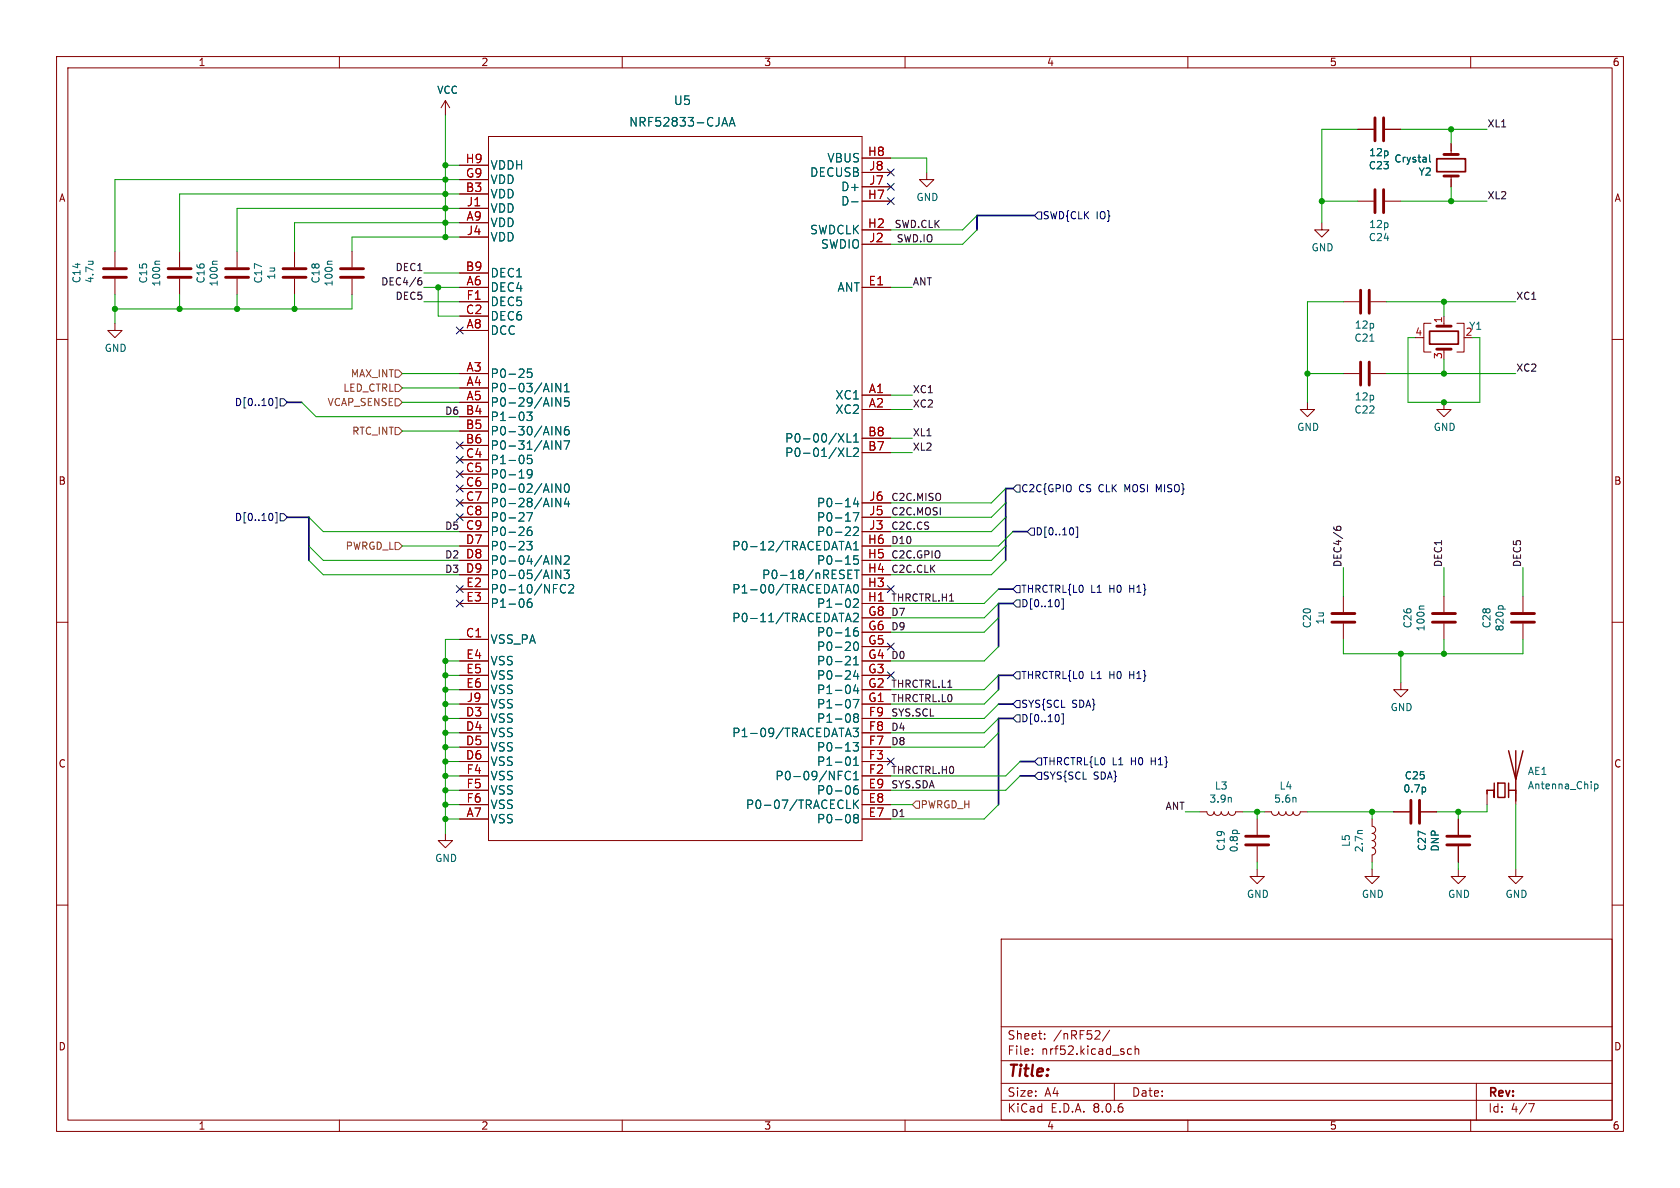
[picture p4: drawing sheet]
<svg xmlns="http://www.w3.org/2000/svg" width="297mm" height="210mm" viewBox="0 0 297 210" stroke-linecap="round" stroke-linejoin="round" font-family="sans-serif">
<g fill="none" stroke="#840000" stroke-width=".18">
<path d="M10 10h277v190h-277zM12 12h273v186h-273zM60 10v2M78.7 17.8l-.7 1.3M78.7 17.8v2.5M78.7 17.8l.8 1.3M110 10v2M160 10v2M210 10v2M260 10v2M81.3 39.4h5.1M81.3 34.3h5.1"/>
<path d="M81.3 31.8h5.1M81.3 29.2h5.1M81.3 36.8h5.1M86.4 24.1h66v124.5h-66zM152.4 35.6h5.1M152.4 27.9h5.1M152.4 33h5.1M152.4 30.5h5.1M163.8 30.5v1.3h1.3l-1.3 1.2-1.2-1.2h1.2M233.7 39.4v1.2h1.2l-1.2 1.3-1.3-1.3h1.3M240 35.6h2.8M240 22.9h2.8"/>
<path d="M244.9 35.6h2.7M244.9 22.9h2.7M256.5 25.4v1.9M256.5 31.1v1.9M10 60h2M20.3 57.2v1.2h1.3l-1.3 1.3-1.3-1.3h1.3M20.3 44.5v2.7M20.3 49.3v2.8M31.7 44.5v2.7M31.7 49.3v2.8M41.9 44.5v2.7M41.9 49.3v2.8"/>
<path d="M52.1 44.5v2.7M52.1 49.3v2.8M62.2 44.5v2.7M62.2 49.3v2.8M81.3 50.8h5.1M81.3 58.4h5.1M81.3 48.3h5.1M81.3 55.9h5.1M81.3 53.3h5.1M81.3 41.9h5.1M152.4 50.8h5.1M152.4 40.6h5.1"/>
<path d="M152.4 43.2h5.1M237.5 53.3h2.8M242.3 53.3h2.8M251.5 59.7h.2M253 57.2h-1.3v5h1.3M255.3 55.9v1.3M257.6 57.2h1.2v5h-1.2M285 60h2M81.3 66h5.1M81.3 68.6h5.1M81.3 71.1h5.1M81.3 73.7h5.1"/>
<path d="M81.3 76.2h5.1M81.3 78.7h5.1M152.4 69.9h5.1M152.4 72.4h5.1M152.4 77.5h5.1M231.1 71.1v1.3h1.3l-1.3 1.3-1.2-1.3h1.2M237.5 66h2.8M242.3 66h2.8M255.3 71.1v1.3h1.2l-1.2 1.3-1.3-1.3h1.3M255.3 61.7v.5M81.3 81.3h5.1M81.3 83.8h5.1"/>
<path d="M81.3 86.4h5.1M81.3 88.9h5.1M81.3 91.4h5.1M81.3 94h5.1M81.3 96.5h5.1M81.3 99.1h5.1M152.4 80h5.1M152.4 88.9h5.1M152.4 91.4h5.1M152.4 94h5.1M152.4 96.5h5.1M152.4 99.1h5.1"/>
<path d="M10 110h2M81.3 113h5.1M81.3 101.6h5.1M81.3 104.1h5.1M81.3 106.7h5.1M81.3 116.8h5.1M81.3 119.4h5.1M152.4 101.6h5.1M152.4 104.1h5.1M152.4 106.7h5.1M152.4 116.8h5.1M152.4 119.4h5.1"/>
<path d="M152.4 114.3h5.1M152.4 111.8h5.1M152.4 109.2h5.1M237.5 105.4v2.8M237.5 110.2v2.8M255.3 105.4v2.8M255.3 110.2v2.8M269.2 105.4v2.8M269.2 110.2v2.8M285 110h2M81.3 127h5.1M81.3 129.5h5.1"/>
<path d="M81.3 132.1h5.1M81.3 134.6h5.1M81.3 121.9h5.1M81.3 139.7h5.1M81.3 137.2h5.1M81.3 124.5h5.1M152.4 127h5.1M152.4 129.5h5.1M152.4 132.1h5.1M152.4 134.6h5.1M152.4 121.9h5.1M152.4 139.7h5.1"/>
<path d="M152.4 137.2h5.1M152.4 124.5h5.1M247.6 120.7v1.2h1.3l-1.3 1.3-1.2-1.3h1.2M262.9 139.7v2.5M268 139.7v2.5M10 160h2M78.7 147.3v1.3h1.3l-1.3 1.3-1.2-1.3h1.2M81.3 144.8h5.1M81.3 142.2h5.1M152.4 144.8h5.1M152.4 142.2h5.1M212.1 143.5h1.3a.64 .64 0 0 0 .6 .6 .64 .64 0 0 0 .6-.6 .64 .64 0 0 0 .7 .6 .64 .64 0 0 0 .6-.6 .64 .64 0 0 0 .6 .6 .64 .64 0 0 0 .7-.6 .64 .64 0 0 0 .6 .6 .64 .64 0 0 0 .6-.6h1.3"/>
<path d="M222.2 153.7v1.2h1.3l-1.3 1.3-1.2-1.3h1.2M222.2 144.8v2.8M222.2 149.6v2.8M223.5 143.5h1.3a.64 .64 0 0 0 .6 .6 .64 .64 0 0 0 .7-.6 .64 .64 0 0 0 .6 .6 .64 .64 0 0 0 .6-.6 .64 .64 0 0 0 .7 .6 .64 .64 0 0 0 .6-.6 .64 .64 0 0 0 .6 .6 .64 .64 0 0 0 .7-.6h1.2M242.6 147.3a.64 .64 0 0 1 .6 .7 .64 .64 0 0 1-.6 .6 .64 .64 0 0 1 .6 .6 .64 .64 0 0 1-.6 .7 .63 .63 0 0 1 .6 .6 .63 .63 0 0 1-.6 .6v1.3M242.6 144.8v1.3a.63 .63 0 0 1 .6 .6 .63 .63 0 0 1-.6 .6M242.6 153.7v1.2h1.2l-1.2 1.3-1.3-1.3h1.3M246.4 143.5h2.8M251.2 143.5h2.8M257.8 153.7v1.2h1.3l-1.3 1.3-1.3-1.3h1.3M257.8 144.8v2.8M257.8 149.6v2.8"/>
<path d="M268 153.7v1.2h1.2l-1.2 1.3-1.3-1.3h1.3M285 160h2M177 166h108v32h-108zM60 198v2M110 198v2M160 198v2M177 194.5h108M177 191.5h108M177 187.5h108M177 181.5h108M182.5 186.3v.1M182.5 185.5v.1"/>
<path d="M184.7 183.6v.1M184.7 182.8v.1M193.5 183.7h1M194.4 182.3v.5M196.2 182.1l-1.3 2M197 191.5v3M200 185.5l-.4-.1-.3 .3v.4l.2 .2h.5M200.7 185.5l.2-.1 .3 .1 .1 .9M200.7 184.9v1.5M210 198v2M260 198v2M261 191.5v6.5"/>
<path d="M270.2 195.1h1l-.6 1.5"/>
</g>
<g fill="none" stroke="#840000" stroke-width=".51">
<path d="M243.1 20.8v4.1M243.1 33.5v4.1M244.6 20.8v4.1M244.6 33.5v4.1M255.3 31.1h2.5M255.3 27.3h2.5M18.3 47.5h4.1M18.3 49h4.1M29.7 47.5h4.1M29.7 49h4.1M39.9 47.5h4M39.9 49h4"/>
<path d="M50 47.5h4.1M50 49h4.1M60.2 47.5h4.1M60.2 49h4.1M240.5 51.3v4.1M242.1 51.3v4.1M254 57.7h2.5M240.5 64v4.1M242.1 64v4.1M254 61.7h2.5M235.5 108.5h4M235.5 110h4"/>
<path d="M253.2 108.5h4.1M253.2 110h4.1M267.2 108.5h4.1M267.2 110h4.1M220.2 147.8h4.1M220.2 149.4h4.1M249.4 141.5v4M251 141.5v4M255.8 147.8h4M255.8 149.4h4"/>
</g>
<g fill="none" stroke="#006464" stroke-width=".18">
<path d="M127.8 21.9h.7M128.1 20.8l.5 1.5M128.9 22.3l.5-1.5 .5 1.5M129.1 21.9h.7M150.5 35.7h1.2M252.7 27.4v1.1l.2 .1M15.6 46.2h.9M16.3 46.2h.1M28.2 46.2h-.6l-.2 .2M38.4 46.2h-.7l-.1 .2M58.7 46.2h-.6l-.2 .2M94 65.2h-.7l-.1 .7 .2-.1 .5 .1 .2 .2-.1 .5-.2 .1-.6-.1"/>
<path d="M94.1 72.8l-.5 .6 .4 .2v.6l-.2 .1h-.4l-.3-.1M99.1 67.8v1.5l-.8-1.5v1.5M99.1 70.3v1.5l-.8-1.5v1.5M99.1 75.4v1.5l-.8-1.5v1.5M99.1 77.9v1.5l-.8-1.5v1.5M99.7 77.9h1l-.6 1.5M99.8 69.3h.8M99.8 68.2l.4-.4v1.5M100.5 75.4a.59 .59 0 0 0-.7 .6v.6l.1 .2 .4 .1 .3-.2v-.5l-.1-.2h-.4l-.3 .2M100.6 70.3h-.8v.7l.2-.1h.5l.1 .3v.5l-.3 .1-.5-.1M148.2 76.7l1 1.5M149.2 76.7l-1 1.5"/>
<path d="M149.8 79.2v1.5h.7M149.8 76.7v1.5h.7M150.9 79.3l.6-.1 .2 .1 .1 .3-1 1.1h1M150.9 78.2h.9M150.9 77.1l.4-.4v1.5M242.2 60.3h.7M93.1 95.7h1l-.5 .6 .4 .1v.7l-.2 .1h-.4l-.3-.1M93.3 80.5l-.1 .7 .2-.2 .5 .1 .2 .6-.3 .3-.6-.2M93.9 93.2a.59 .59 0 0 0-.7 .6v.6l.2 .2 .4 .1 .2-.2 .1-.5-.2-.2-.4-.1-.3 .3M94.1 83.6l-.3 .3h-.4l-.2-.3 .2-.5 .4-.1 .2 .1a.99 .99 0 0 1-.4 1.4h-.2M94.1 90.6l-.6 1.5M99.1 85.5v1.5l-.8-1.5v1.5"/>
<path d="M99.1 88.1v1.5l-.8-1.5v1.5M99.1 98.2v1.5l-.8-1.5v1.5M99.8 98.4l.5-.2 .3 .2v.3l-.9 1h.9M99.9 85.7l.2-.2a.81 .81 0 0 1 .6 .7 .81 .81 0 0 1-.3 .8h-.1a.81 .81 0 0 1-.4-1.3zM100.1 88l-.3 1.1h.9M100.5 88.6v1M149.5 97.2l.5-1.5 .5 1.5M149.6 96.8h.7M150.8 90.6h1l-.6 1.5M150.9 93.3l.6-.1 .2 .1 .1 .3-1 1.1h1M150.9 96.1l.4-.4v1.5M150.9 97.2h.9"/>
<path d="M151.3 88l-.4 1.1h.9M151.6 88.6v1M151.7 98.2h-.7l-.1 .8 .2-.2 .5 .1 .2 .2-.1 .5-.2 .1-.6-.1M93.6 105.9h-.1a1.01 1.01 0 0 0 0 1.5l.5-.2 .1-.5-.3-.3-.4 .1-.2 .2M99.1 100.8v1.5l-.8-1.5v1.5M99.7 100.8h.9l-.5 .6 .5 .1v.6l-.3 .2h-.4l-.2-.2M100 103.5a.6 .6 0 0 0-.8 0 .6 .6 0 0 0-.1 .7 .56 .56 0 0 0 .2 .6 .56 .56 0 0 0 .7-.1M100.6 103.5l.5-.2 .2 .2 .1 .3-.9 1h.9M149.5 109.9l.5-1.5 .5 1.5M149.5 104.8l.5-1.5 .5 1.5M149.6 109.5h.7M149.6 104.4h.7"/>
<path d="M149.9 101.5h.5M150.2 116.1l.1 .2v.4l-.9 .8h.9M150.6 100.8h-.7v1.5h.7M150.9 106l.6-.1 .2 .1 .1 .3-1 1.1h1M150.9 108.5l.6-.1 .2 .1 .1 .3-1 1.1h1M150.9 116.5l.4-.5v1.5M150.9 117.5h.9M151 103.5l.3-.2a.81 .81 0 0 1 .5 .7 .81 .81 0 0 1-.3 .8h-.1a.81 .81 0 0 1-.4-1.3zM151 113.6l.3-.1a.81 .81 0 0 1 .5 .6 .81 .81 0 0 1-.3 .8l-.1 .1a.81 .81 0 0 1-.4-1.4zM151 100.8h.9M151.3 118.5l-.4 1.1h.9M151.5 100.8v1.5"/>
<path d="M151.6 110.9a.59 .59 0 0 0-.7 .7v.6l.1 .2h.5l.2-.1 .1-.5-.2-.2-.4-.1-.3 .3M151.6 119.1v1M251.8 107.1h-.7l-.2 .2M264.9 107.3l.2-.2h.4l.2 .2M149.5 130.2l.5-1.5 .5 1.5M149.6 129.8h.7M149.9 136.3a.78 .78 0 0 0-.5 .9 .78 .78 0 0 0 .6 .6l.3-.1M150 136.3l.3 .2M150.2 133.9l.1 .5-.1 .8M150.8 128.7h1l-.5 .6 .4 .1v.7l-.2 .1h-.5l-.2-.1M150.8 131.3h1l-.5 .5 .4 .2v.6l-.2 .2h-.5l-.2-.2M150.8 123.6h1l-.6 1.5"/>
<path d="M150.9 134.2l.4-.4v1.5M150.9 136.8l.4-.5v1.5M150.9 137.8h.9M150.9 135.3h.9M151.2 126.8l-.3-.3 .3-.3 .4 .1 .2 .2-.3 .3M151.2 126.8l-.3 .3v.3l.3 .3 .4-.1 .2-.2-.1-.4-.2-.2M151.2 126.8h.3M151.3 121l-.4 1.1h.9M151.6 138.9a.59 .59 0 0 0-.7 .6v.6l.1 .2 .5 .1 .2-.2 .1-.5-.2-.2h-.4l-.3 .2M151.6 121.6v1M252 139.3v.6M281.9 138.6v1.3"/>
<path d="M281.9 138.7l.4-.1 .2 .2-.1 .6h-.5M149.7 142.9h.7M150.9 141.4v1.5M151.1 142.1l.7 .8M151.2 144.6l-.3-.3 .3-.3h.4l.2 .3-.3 .3M151.2 144.6l-.3 .3v.3l.3 .3 .4-.1 .2-.2-.1-.4-.2-.2M151.2 144.6h.3M151.8 141.4l-.9 .9M217.6 141l.1 .8M218 146.8h.6M229.1 141v.8M240.9 146.8l-.8 .1"/>
</g>
<path d="M264.2 138.4v2.6v-1.3h-1.3v.6M264.8 138.4h1.3v2.6h-1.3zM266.7 132.7l1.3 5.1 1.2-5.1M266.7 139.7h1.3M266.7 138.4v2.6M268 132.7v8.9" fill="none" stroke="#840000" stroke-width=".25"/>
<path d="M254 28.1h5.1v2.3h-5.1zM252.7 58.5h5.1v2.3h-5.1z" fill="none" stroke="#840000" stroke-width=".3"/>
<path d="M69.8 75.6h.7l.6 .6-.6 .6h-.7zM69.8 65.4h.7l.6 .6-.6 .7h-.7zM69.8 67.9h.7l.6 .7-.6 .6h-.7zM69.8 70.5h.7l.6 .6-.6 .7h-.7zM69.8 95.9h.7l.6 .6-.6 .7h-.7zM161.9 141.6h.7v1.3h-.7l-.6-.7z" fill="none" stroke="#725600" stroke-width=".18"/>
<g fill="none" stroke="#000084" stroke-width=".18">
<path d="M156.9 29.9l1.2 1.2M156.9 35l1.2 1.2M156.9 32.4l1.2 1.2M158.1 29.9l-1.2 1.2M158.1 35l-1.2 1.2M158.1 32.4l-1.2 1.2M183.5 37.5h.6v1.2h-.6l-.6-.6zM80.7 57.8l1.2 1.2M81.9 57.8l-1.2 1.2M48.1 70.6l.1 .3-.1 .7M48.7 70.3h.3v1.8h-.3M49.5 70.5h.7l.6 .6-.6 .7h-.7z"/>
<path d="M80.7 78.1l1.2 1.2M81.9 78.1l-1.2 1.2M48.1 90.9l.1 .3-.1 .7M48.7 90.6h.3v1.8h-.3M49.5 90.8h.7l.6 .6-.6 .7h-.7zM80.7 85.8l1.2 1.2M80.7 80.7l1.2 1.2M80.7 83.2l1.2 1.2M80.7 88.3l1.2 1.2M80.7 90.8l1.2 1.2M81.9 85.8l-1.2 1.2M81.9 80.7l-1.2 1.2"/>
<path d="M81.9 83.2l-1.2 1.2M81.9 88.3l-1.2 1.2M81.9 90.8l-1.2 1.2M179.7 85.7h.6v1.3h-.6l-.6-.6zM182.2 93.3h.7v1.3h-.7l-.6-.6zM189.7 93.4l.1 .4-.1 .6M190.2 93.2h.3v1.8h-.3M80.7 106.1l1.2 1.2M80.7 103.5l1.2 1.2M81.9 106.1l-1.2 1.2M81.9 103.5l-1.2 1.2M156.9 118.8l1.2 1.2"/>
<path d="M156.9 113.7l1.2 1.2M156.9 103.5l1.2 1.2M158.1 118.8l-1.2 1.2M158.1 113.7l-1.2 1.2M158.1 103.5l-1.2 1.2M179.7 103.5h.6v1.3h-.6l-.6-.7zM179.7 118.7h.6v1.3h-.6l-.6-.6zM179.7 106h.6v1.3h-.6l-.6-.6zM187.1 106.1l.2 .4-.2 .6M188 105.9v1.8h-.3M156.9 134l1.2 1.2M158.1 134l-1.2 1.2"/>
<path d="M179.7 126.4h.6v1.2h-.6l-.6-.6zM179.7 123.8h.6v1.3h-.6l-.6-.6zM183.5 134h.6v1.3h-.6l-.6-.7zM183.5 136.5h.6v1.3h-.6l-.6-.6zM187.1 126.4l.2 .4-.2 .7M188 126.2v1.8h-.3"/>
</g>
<path d="M74 49.7l.3-.1 .3 .2-.1 .5h-.5M74.5 49.1l-.4 .1-.2 .2M235.8 93.2l.1 .3 .2 .2M236.3 93.6v-.3l.2-.3 .5 .2v.4" fill="none" stroke="#0f0f0f" stroke-width=".18"/>
<path d="M182.9 38.1h-10.2v2.5M50.8 71.1h2.5M50.8 91.4h3.8v7.7M179.1 94h2.5M179.1 86.4h-1.3v12.7M176.5 104.1h2.6M179.1 106.7h-2.6v7.6M179.1 119.4h-2.6v2.5M176.5 124.5h2.6M179.1 127h-2.6v15.2M180.3 137.2h2.6M180.3 134.6h2.6" fill="none" stroke="#000084" stroke-width=".3"/>
<g fill="none" stroke="#009600" stroke-width=".18">
<path d="M78.7 29.2h2.6M78.7 20.3v21.6M81.3 31.8h-61v12.7M81.3 34.3h-49.6v10.2M81.3 36.8h-39.4v7.7M81.3 39.4h-29.2v5.1M157.5 27.9h6.3v2.6M172.7 38.1l-2.5 2.5h-12.7M233.7 35.6h6.3M240 22.9h-6.3v16.5M247.6 35.6h15.3M247.6 22.9h15.3"/>
<path d="M256.5 22.9v2.5M256.5 33v2.6M20.3 52.1v5.1M31.7 52.1v2.5M41.9 52.1v2.5M52.1 52.1v2.5M62.2 52.1v2.5h-41.9M74.9 50.8h6.4M74.9 53.3h6.4M74.9 48.3h6.4M77.5 50.8v5.1h3.8M81.3 41.9h-19.1v2.6"/>
<path d="M157.5 50.8h3.8M172.7 40.6l-2.5 2.6h-12.7M237.5 53.3h-6.4v17.8M245.1 53.3h22.9M250.2 59.7h-1.3v11.4h12.7v-11.4h-1.3M255.3 53.3v2.6M53.3 71.1l2.6 2.6h25.4M71.1 76.2h10.2M71.1 71.1h10.2M71.1 66h10.2M71.1 68.6h10.2M157.5 77.5h3.8"/>
<path d="M157.5 72.4h3.8M157.5 69.9h3.8M231.1 66h6.4M245.1 66h22.9M255.3 63.5v2.5M54.6 99.1l2.5 2.5h24.2M54.6 91.4l2.5 2.6h24.2M54.6 96.5l2.5 2.6h24.2M71.1 96.5h10.2M157.5 80h3.8M177.8 88.9l-2.5 2.5h-17.8M177.8 99.1l-2.5 2.5h-17.8"/>
<path d="M177.8 91.4l-2.5 2.6h-17.8M177.8 96.5l-2.5 2.6h-17.8M177.8 86.4l-2.5 2.5h-17.8M179.1 94l-2.6 2.5h-19M78.7 119.4h2.6M78.7 116.8h2.6M81.3 113h-2.6v34.3M176.5 119.4l-2.5 2.5h-16.5M176.5 109.2l-2.5 2.6h-16.5M176.5 114.3l-2.5 2.5h-16.5M176.5 106.7l-2.5 2.5h-16.5M176.5 104.1l-2.5 2.6h-16.5"/>
<path d="M237.5 113v2.6h31.7v-2.6M237.5 100.3v5.1M247.6 115.6v5.1M255.3 100.3v5.1M255.3 113v2.6M269.2 100.3v5.1M78.7 134.6h2.6M78.7 137.2h2.6M78.7 132.1h2.6M78.7 121.9h2.6M78.7 139.7h2.6M78.7 124.5h2.6"/>
<path d="M78.7 127h2.6M78.7 129.5h2.6M176.5 129.5l-2.5 2.6h-16.5M176.5 121.9l-2.5 2.6h-16.5M176.5 124.5l-2.5 2.5h-16.5M176.5 127l-2.5 2.5h-16.5M180.3 134.6l-2.5 2.6h-20.3M180.3 137.2l-2.5 2.5h-20.3M78.7 144.8h2.6M78.7 142.2h2.6M157.5 142.2h3.8M176.5 142.2l-2.5 2.6h-16.5"/>
<path d="M209.5 143.5h2.6M219.7 143.5h3.8M222.2 143.5v1.3M222.2 152.4v1.3M231.1 143.5h15.3M242.6 143.5v1.3M242.6 152.4v1.3M257.8 143.5v1.3M257.8 152.4v1.3M262.9 142.2v1.3h-8.9M268 142.2v11.5"/>
</g>
<g fill="#009600" stroke="#009600" stroke-width=".18">
<circle cx="233.7" cy="35.6" r=".46"/>
<circle cx="231.1" cy="66" r=".46"/>
<circle cx="255.3" cy="71.1" r=".46"/>
<circle cx="255.3" cy="66" r=".46"/>
<circle cx="256.5" cy="35.6" r=".46"/>
<circle cx="255.3" cy="53.3" r=".46"/>
<circle cx="256.5" cy="22.9" r=".46"/>
<circle cx="242.6" cy="143.5" r=".46"/>
<circle cx="247.6" cy="115.6" r=".46"/>
<circle cx="255.3" cy="115.6" r=".46"/>
<circle cx="257.8" cy="143.5" r=".46"/>
<circle cx="222.2" cy="143.5" r=".46"/>
<circle cx="78.7" cy="36.8" r=".46"/>
<circle cx="78.7" cy="39.4" r=".46"/>
<circle cx="78.7" cy="41.9" r=".46"/>
<circle cx="77.5" cy="50.8" r=".46"/>
<circle cx="78.7" cy="132.1" r=".46"/>
<circle cx="78.7" cy="129.5" r=".46"/>
<circle cx="78.7" cy="29.2" r=".46"/>
<circle cx="78.7" cy="31.8" r=".46"/>
<circle cx="78.7" cy="34.3" r=".46"/>
<circle cx="78.7" cy="134.6" r=".46"/>
<circle cx="78.7" cy="137.2" r=".46"/>
<circle cx="78.7" cy="144.8" r=".46"/>
<circle cx="78.7" cy="142.2" r=".46"/>
<circle cx="78.7" cy="139.7" r=".46"/>
<circle cx="78.7" cy="127" r=".46"/>
<circle cx="31.7" cy="54.6" r=".46"/>
<circle cx="41.9" cy="54.6" r=".46"/>
<circle cx="20.3" cy="54.6" r=".46"/>
<circle cx="52.1" cy="54.6" r=".46"/>
<circle cx="78.7" cy="116.8" r=".46"/>
<circle cx="78.7" cy="121.9" r=".46"/>
<circle cx="78.7" cy="124.5" r=".46"/>
<circle cx="78.7" cy="119.4" r=".46"/>
</g>
<text font-size="2.8" fill="#840000" x="178" y="190.9">Title:</text>
<g font-size="2.1" fill="#006464">
<text x="111.1" y="22.6">NRF52833-CJAA</text>
<text x="119" y="18.8">U5</text>
<text x="146.2" y="28.9">VBUS</text>
<text x="86.6" y="35.3">VDD</text>
<text x="86.6" y="32.7">VDD</text>
<text x="86.6" y="30.2">VDDH</text>
<text x="143.1" y="31.5">DECUSB</text>
<text x="148.6" y="34">D+</text>
<text x="86.6" y="40.3">VDD</text>
<text x="86.6" y="37.8">VDD</text>
<text x="143.1" y="41.6">SWDCLK</text>
<text x="148.6" y="36.5">D-</text>
<text x="86.6" y="42.9">VDD</text>
<text x="145.1" y="44.2">SWDIO</text>
<text x="86.6" y="51.8">DEC4</text>
<text x="86.6" y="49.2">DEC1</text>
<text x="148" y="51.8">ANT</text>
<text x="86.6" y="59.4">DCC</text>
<text x="86.6" y="56.9">DEC6</text>
<text x="86.6" y="54.3">DEC5</text>
<text x="86.6" y="67">P0-25</text>
<text x="86.6" y="69.6">P0-03/AIN1</text>
<text x="147.6" y="70.8">XC1</text>
<text x="86.6" y="72.1">P0-29/AIN5</text>
<text x="86.6" y="74.6">P1-03</text>
<text x="86.6" y="77.2">P0-30/AIN6</text>
<text x="147.6" y="73.4">XC2</text>
<text x="86.6" y="79.7">P0-31/AIN7</text>
<text x="86.6" y="82.3">P1-05</text>
<text x="138.7" y="81">P0-01/XL2</text>
<text x="138.7" y="78.4">P0-00/XL1</text>
<text x="86.6" y="84.8">P0-19</text>
<text x="86.6" y="87.3">P0-02/AIN0</text>
<text x="86.6" y="89.9">P0-28/AIN4</text>
<text x="144.4" y="89.9">P0-14</text>
<text x="86.6" y="92.4">P0-27</text>
<text x="86.6" y="95">P0-26</text>
<text x="144.4" y="95">P0-22</text>
<text x="144.4" y="92.4">P0-17</text>
<text x="86.6" y="97.5">P0-23</text>
<text x="86.6" y="100">P0-04/AIN2</text>
<text x="129.4" y="97.5">P0-12/TRACEDATA1</text>
<text x="144.4" y="100">P0-15</text>
<text x="86.6" y="102.6">P0-05/AIN3</text>
<text x="86.6" y="105.1">P0-10/NFC2</text>
<text x="86.6" y="107.7">P1-06</text>
<text x="129.4" y="105.1">P1-00/TRACEDATA0</text>
<text x="134.6" y="102.6">P0-18/nRESET</text>
<text x="144.4" y="107.7">P1-02</text>
<text x="129.4" y="110.2">P0-11/TRACEDATA2</text>
<text x="144.4" y="112.7">P0-16</text>
<text x="86.6" y="114">VSS_PA</text>
<text x="86.6" y="117.8">VSS</text>
<text x="144.4" y="117.8">P0-21</text>
<text x="144.4" y="115.3">P0-20</text>
<text x="86.6" y="120.4">VSS</text>
<text x="86.6" y="122.9">VSS</text>
<text x="86.6" y="125.4">VSS</text>
<text x="144.4" y="125.4">P1-07</text>
<text x="144.4" y="122.9">P1-04</text>
<text x="144.4" y="120.4">P0-24</text>
<text x="86.6" y="128">VSS</text>
<text x="86.6" y="130.5">VSS</text>
<text x="129.4" y="130.5">P1-09/TRACEDATA3</text>
<text x="144.4" y="128">P1-08</text>
<text x="86.6" y="133.1">VSS</text>
<text x="86.6" y="135.6">VSS</text>
<text x="144.4" y="135.6">P1-01</text>
<text x="144.4" y="133.1">P0-13</text>
<text x="86.6" y="138.1">VSS</text>
<text x="86.6" y="140.7">VSS</text>
<text x="86.6" y="143.2">VSS</text>
<text x="131.8" y="143.2">P0-07/TRACECLK</text>
<text x="137" y="138.1">P0-09/NFC1</text>
<text x="144.4" y="140.7">P0-06</text>
<text x="86.6" y="145.8">VSS</text>
<text x="144.4" y="145.8">P0-08</text>
</g>
<g font-size="2.1" fill="#a90000">
<text x="82.2" y="29">H9</text>
<text x="153.4" y="27.7">H8</text>
<text x="82.3" y="34">B3</text>
<text x="82.3" y="31.5">G9</text>
<text x="153.4" y="35.3">H7</text>
<text x="153.6" y="32.8">J7</text>
<text x="153.6" y="30.2">J8</text>
<text x="82.4" y="39.1">A9</text>
<text x="82.5" y="36.6">J1</text>
<text x="82.5" y="41.7">J4</text>
<text x="153.4" y="40.4">H2</text>
<text x="153.6" y="42.9">J2</text>
<text x="82.3" y="48">B9</text>
<text x="82.4" y="50.5">A6</text>
<text x="82.4" y="53.1">F1</text>
<text x="153.5" y="50.5">E1</text>
<text x="82.3" y="55.6">C2</text>
<text x="82.4" y="58.2">A8</text>
<text x="82.4" y="65.8">A3</text>
<text x="82.4" y="68.3">A4</text>
<text x="82.4" y="70.9">A5</text>
<text x="153.5" y="69.6">A1</text>
<text x="82.3" y="73.4">B4</text>
<text x="82.3" y="75.9">B5</text>
<text x="153.4" y="77.2">B8</text>
<text x="153.5" y="72.1">A2</text>
<text x="82.3" y="78.5">B6</text>
<text x="82.3" y="81">C4</text>
<text x="82.3" y="83.6">C5</text>
<text x="153.4" y="79.8">B7</text>
<text x="82.3" y="86.1">C6</text>
<text x="82.3" y="88.6">C7</text>
<text x="153.6" y="88.6">J6</text>
<text x="82.3" y="91.2">C8</text>
<text x="82.3" y="93.7">C9</text>
<text x="153.6" y="93.7">J3</text>
<text x="153.6" y="91.2">J5</text>
<text x="82.3" y="96.3">D7</text>
<text x="82.3" y="98.8">D8</text>
<text x="82.3" y="101.3">D9</text>
<text x="153.4" y="101.3">H4</text>
<text x="153.4" y="98.8">H5</text>
<text x="153.4" y="96.3">H6</text>
<text x="82.3" y="103.9">E2</text>
<text x="82.3" y="106.4">E3</text>
<text x="153.4" y="106.4">H1</text>
<text x="153.4" y="103.9">H3</text>
<text x="82.3" y="112.8">C1</text>
<text x="153.4" y="111.5">G6</text>
<text x="153.4" y="109">G8</text>
<text x="82.3" y="116.6">E4</text>
<text x="82.3" y="119.1">E5</text>
<text x="153.4" y="119.1">G3</text>
<text x="153.4" y="116.6">G4</text>
<text x="153.4" y="114">G5</text>
<text x="82.3" y="121.7">E6</text>
<text x="82.5" y="124.2">J9</text>
<text x="153.4" y="124.2">G1</text>
<text x="153.4" y="121.7">G2</text>
<text x="82.3" y="126.7">D3</text>
<text x="82.3" y="129.3">D4</text>
<text x="82.3" y="131.8">D5</text>
<text x="153.5" y="131.8">F7</text>
<text x="153.5" y="129.3">F8</text>
<text x="153.5" y="126.7">F9</text>
<text x="82.3" y="134.4">D6</text>
<text x="82.4" y="136.9">F4</text>
<text x="153.5" y="136.9">F2</text>
<text x="153.5" y="134.4">F3</text>
<text x="82.4" y="139.4">F5</text>
<text x="82.4" y="142">F6</text>
<text x="153.5" y="142">E8</text>
<text x="153.5" y="139.4">E9</text>
<text x="82.4" y="144.5">A7</text>
<text x="153.5" y="144.5">E7</text>
</g>
<g font-size="2.1" fill="#840000">
<text x="178" y="184">Sheet:</text>
<text x="186.2" y="184">/nRF52/</text>
<text x="178" y="186.7">File:</text>
<text x="184.1" y="186.7">nrf52.kicad_sch</text>
<text x="178" y="196.9">KiCad</text>
<text x="178" y="194.1">Size:</text>
<text x="184.7" y="194.1">A4</text>
<text x="185.7" y="196.9">E.D.A.</text>
<text x="193.3" y="196.9">8.0.6</text>
<text x="200" y="194.1">Date:</text>
<text x="263" y="194.3">Rev:</text>
<text x="263" y="196.9">Id:</text>
<text x="267.1" y="196.9">4/7</text>
</g>
<g font-size="1.8" fill="#840000">
<text x="35" y="11.9">1</text>
<text x="85" y="11.9">2</text>
<text x="135" y="11.9">3</text>
<text x="185" y="11.9">4</text>
<text x="235" y="11.9">5</text>
<text x="285" y="11.9">6</text>
<text x="10.3" y="35.9">A</text>
<text x="285.3" y="35.9">A</text>
<text x="10.3" y="85.9">B</text>
<text x="285.3" y="85.9">B</text>
<text x="10.3" y="135.9">C</text>
<text x="285.3" y="135.9">C</text>
<text x="10.3" y="185.9">D</text>
<text x="285.3" y="185.9">D</text>
<text x="35" y="199.9">1</text>
<text x="85" y="199.9">2</text>
<text x="135" y="199.9">3</text>
<text x="185" y="199.9">4</text>
<text x="235" y="199.9">5</text>
<text x="285" y="199.9">6</text>
</g>
<g font-size="1.8" fill="#006464">
<text x="77.2" y="16.8">VCC</text>
<text x="242" y="27.8">12p</text>
<text x="246.4" y="28.9">Crystal</text>
<text x="161.9" y="35.7">GND</text>
<text x="241.9" y="30.1">C23</text>
<text x="250.7" y="31.2">Y2</text>
<text x="242" y="40.5">12p</text>
<text x="231.8" y="44.6">GND</text>
<text x="241.9" y="42.8">C24</text>
<text x="14.4" y="50.2" transform="rotate(-90 14.4 50.2)">C14</text>
<text x="16.7" y="50.2" transform="rotate(-90 16.7 50.2)">4.7u</text>
<text x="26.2" y="50.2" transform="rotate(-90 26.2 50.2)">C15</text>
<text x="28.5" y="50.8" transform="rotate(-90 28.5 50.8)">100n</text>
<text x="36.4" y="50.2" transform="rotate(-90 36.4 50.2)">C16</text>
<text x="38.7" y="50.8" transform="rotate(-90 38.7 50.8)">100n</text>
<text x="46.5" y="50.2" transform="rotate(-90 46.5 50.2)">C17</text>
<text x="48.8" y="49.5" transform="rotate(-90 48.8 49.5)">1u</text>
<text x="56.7" y="50.2" transform="rotate(-90 56.7 50.2)">C18</text>
<text x="59" y="50.8" transform="rotate(-90 59 50.8)">100n</text>
<text x="239.4" y="58.3">12p</text>
<text x="259" y="59.4">2</text>
<text x="259.6" y="58.5">Y1</text>
<text x="18.4" y="62.4">GND</text>
<text x="239.4" y="60.6">C21</text>
<text x="239.4" y="71">12p</text>
<text x="229.2" y="76.4">GND</text>
<text x="239.4" y="73.3">C22</text>
<text x="253.4" y="76.4">GND</text>
<text x="232" y="111.2" transform="rotate(-90 232 111.2)">C20</text>
<text x="234.3" y="110.5" transform="rotate(-90 234.3 110.5)">1u</text>
<text x="249.7" y="111.2" transform="rotate(-90 249.7 111.2)">C26</text>
<text x="252" y="111.7" transform="rotate(-90 252 111.7)">100n</text>
<text x="263.7" y="111.2" transform="rotate(-90 263.7 111.2)">C28</text>
<text x="266" y="111.7" transform="rotate(-90 266 111.7)">820p</text>
<text x="245.7" y="125.9">GND</text>
<text x="248.2" y="138">C25</text>
<text x="270" y="137.2">AE1</text>
<text x="213.7" y="142.1">3.9n</text>
<text x="214.7" y="139.8">L3</text>
<text x="225.1" y="142.1">5.6n</text>
<text x="226.1" y="139.8">L4</text>
<text x="248" y="140.3">0.7p</text>
<text x="270" y="139.7">Antenna_Chip</text>
<text x="238.8" y="149.8" transform="rotate(-90 238.8 149.8)">L5</text>
<text x="76.8" y="152.6">GND</text>
<text x="216.7" y="150.5" transform="rotate(-90 216.7 150.5)">C19</text>
<text x="219" y="150.8" transform="rotate(-90 219 150.8)">0.8p</text>
<text x="241.1" y="150.8" transform="rotate(-90 241.1 150.8)">2.7n</text>
<text x="252.3" y="150.5" transform="rotate(-90 252.3 150.5)">C27</text>
<text x="254.6" y="150.6" transform="rotate(-90 254.6 150.6)">DNP</text>
<text x="220.3" y="158.9">GND</text>
<text x="240.7" y="158.9">GND</text>
<text x="255.9" y="158.9">GND</text>
<text x="266.1" y="158.9">GND</text>
</g>
<g font-size="1.8" fill="#0f0f0f">
<text x="262.9" y="22.6">XL1</text>
<text x="262.9" y="35.3">XL2</text>
<text x="158.1" y="40.4">SWD.CLK</text>
<text x="69.8" y="48">DEC1</text>
<text x="158.4" y="42.9">SWD.IO</text>
<text x="67.3" y="50.5">DEC4/6</text>
<text x="69.8" y="53.1">DEC5</text>
<text x="161.3" y="50.5">ANT</text>
<text x="268" y="53.1">XC1</text>
<text x="268" y="65.8">XC2</text>
<text x="161.3" y="69.6">XC1</text>
<text x="78.6" y="73.4">D6</text>
<text x="161.3" y="77.2">XL1</text>
<text x="161.3" y="72.1">XC2</text>
<text x="161.3" y="79.7">XL2</text>
<text x="157.5" y="88.6">C2C.MISO</text>
<text x="78.6" y="93.7">D5</text>
<text x="157.5" y="91.2">C2C.MOSI</text>
<text x="157.5" y="93.7">C2C.CS</text>
<text x="78.6" y="98.8">D2</text>
<text x="78.6" y="101.3">D3</text>
<text x="157.5" y="96.3">D10</text>
<text x="157.5" y="98.8">C2C.GPIO</text>
<text x="157.5" y="101.3">C2C.CLK</text>
<text x="237.2" y="100.3" transform="rotate(-90 237.2 100.3)">DEC4/6</text>
<text x="255" y="100.3" transform="rotate(-90 255 100.3)">DEC1</text>
<text x="269" y="100.3" transform="rotate(-90 269 100.3)">DEC5</text>
<text x="157.5" y="106.4">THRCTRL.H1</text>
<text x="157.5" y="109">D7</text>
<text x="157.5" y="111.5">D9</text>
<text x="157.5" y="116.6">D0</text>
<text x="157.5" y="121.7">THRCTRL.L1</text>
<text x="157.5" y="124.2">THRCTRL.L0</text>
<text x="157.5" y="131.8">D8</text>
<text x="157.5" y="126.7">SYS.SCL</text>
<text x="157.5" y="129.3">D4</text>
<text x="157.5" y="136.9">THRCTRL.H0</text>
<text x="157.5" y="139.4">SYS.SDA</text>
<text x="206" y="143.2">ANT</text>
<text x="157.5" y="144.5">D1</text>
</g>
<g font-size="1.8" fill="#000084">
<text x="184.3" y="39">SWD{CLK</text>
<text x="193.8" y="39">IO}</text>
<text x="41.4" y="72">D[0..10]</text>
<text x="180.4" y="87.2">C2C{GPIO</text>
<text x="190.7" y="87.2">CS CLK</text>
<text x="199.1" y="87.2">MOSI</text>
<text x="204.8" y="87.2">MISO}</text>
<text x="41.4" y="92.3">D[0..10]</text>
<text x="183" y="94.8">D[0..10]</text>
<text x="180.4" y="105">THRCTRL{L0</text>
<text x="180.4" y="107.5">D[0..10]</text>
<text x="192.8" y="105">L1</text>
<text x="196.2" y="105">H0</text>
<text x="199.9" y="105">H1}</text>
<text x="180.4" y="120.2">THRCTRL{L0</text>
<text x="180.4" y="125.3">SYS{SCL</text>
<text x="189.5" y="125.3">SDA}</text>
<text x="192.8" y="120.2">L1</text>
<text x="196.2" y="120.2">H0</text>
<text x="199.9" y="120.2">H1}</text>
<text x="180.4" y="127.9">D[0..10]</text>
<text x="184.3" y="135.5">THRCTRL{L0</text>
<text x="196.6" y="135.5">L1</text>
<text x="200" y="135.5">H0</text>
<text x="203.7" y="135.5">H1}</text>
<text x="184.3" y="138">SYS{SCL</text>
<text x="193.3" y="138">SDA}</text>
</g>
<g font-size="1.8" fill="#a90000">
<text x="250.1" y="59.4">4</text>
<text x="255" y="57.2" transform="rotate(-90 255 57.2)">1</text>
<text x="255" y="63.6" transform="rotate(-90 255 63.6)">3</text>
</g>
<g font-size="1.8" fill="#725600">
<text x="57.8" y="72">VCAP_SENSE</text>
<text x="60.6" y="69.4">LED_CTRL</text>
<text x="61.9" y="66.9">MAX_INT</text>
<text x="62.2" y="77.1">RTC_INT</text>
<text x="61" y="97.4">PWRGD_L</text>
<text x="162.7" y="143.1">PWRGD_H</text>
</g>
</svg>
